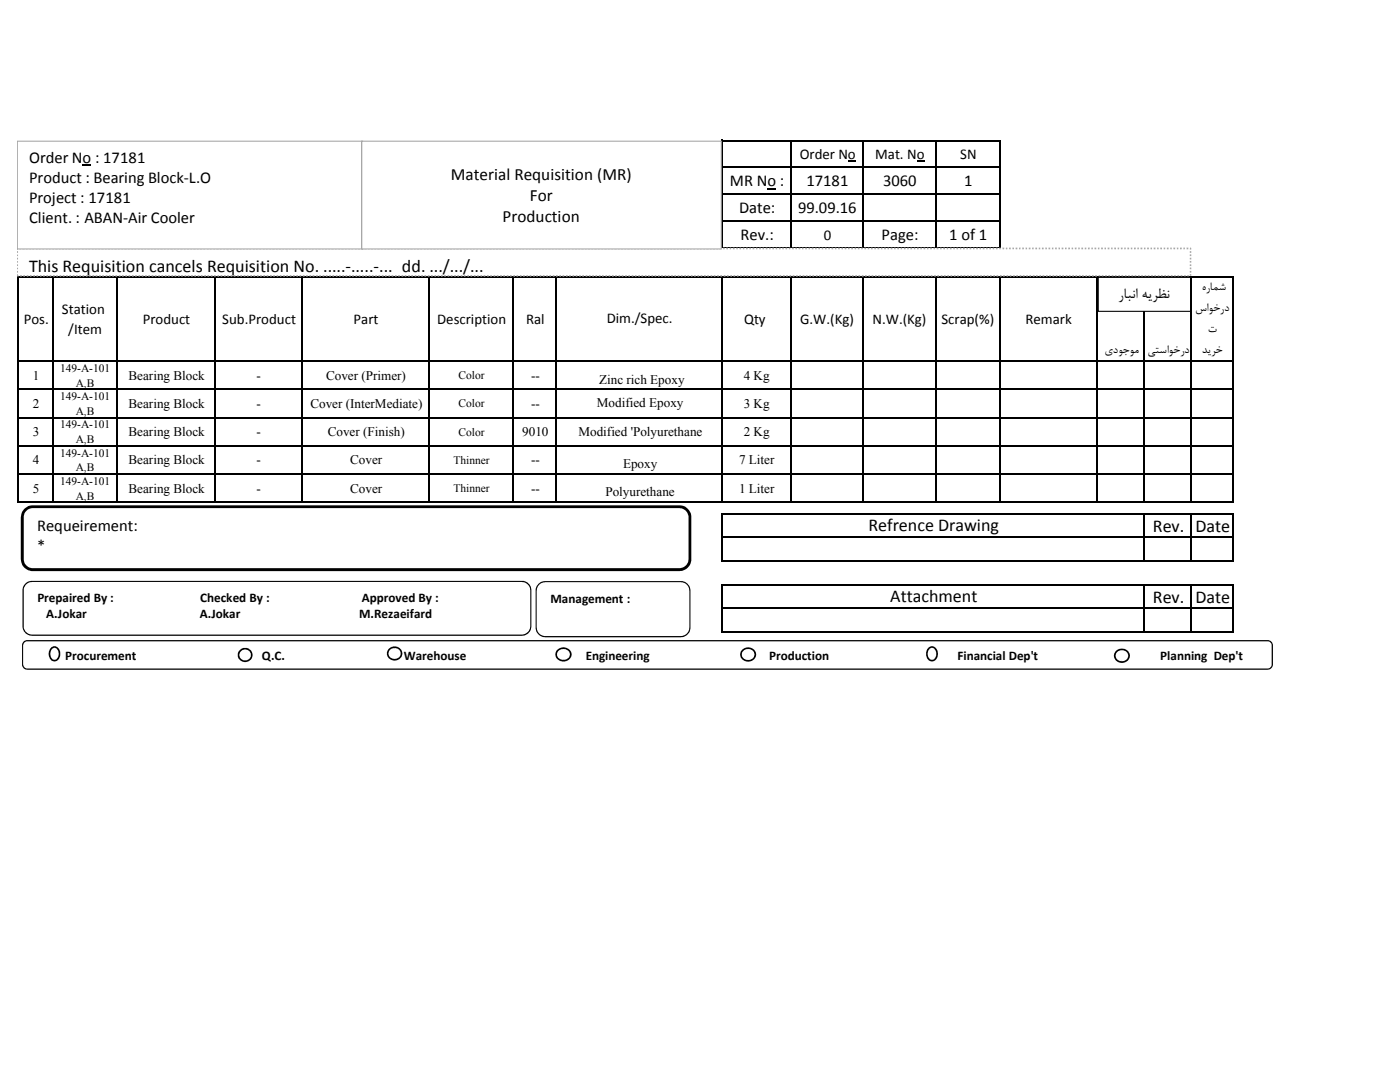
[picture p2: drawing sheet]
<svg xmlns="http://www.w3.org/2000/svg" width="279mm" height="216mm" viewBox="0 0 279 216" stroke-linecap="round" stroke-linejoin="round" font-family="sans-serif">
<path d="M153.2 37.6h1.7v.2h-1.7zM169.2 32.1h1.6v.2h-1.6zM183 32.1h1.5v.2h-1.5z" fill="#000"/>
<g fill="none" stroke="#000" stroke-width=".3">
<path d="M144.1 27.9v21.8M144.2 28h55.4M144.2 33.4h55.4M144.2 38.8h55.4M157.9 28.2v21.5M172.2 28.2v21.5M186.8 28.2v21.5M199.5 28.2v72.2M3.6 55v45.4M3.7 55.2h242.5M10.6 55.3v45.1M23.3 55.3v45.1"/>
<path d="M42.9 55.3v45.1M60.3 55.3v45.1M85.5 55.3v45.1M102.4 55.3v45.1M111 55.3v45.1M144.1 55.3v45.1M144.2 44.2h55.4M144.2 49.6h55.4M157.9 55.3v45.1M172.2 55.3v45.1M186.8 55.3v45.1M219 55.3v45.1"/>
<path d="M228.4 55.3v45.1M237.7 55.3v45.1M246.1 55.3v45.1M3.7 72.1h242.5M3.7 77.7h242.5M3.7 83.3h242.5M3.7 89h242.5M3.7 94.6h242.5M3.7 100.2h242.5M144.1 102.4v9.7M144.1 116.5v9.7M144.2 102.6h102"/>
<path d="M144.2 107.3h102M144.2 112h102M144.2 116.6h102M228.4 102.7v9.4M228.4 116.8v9.4M237.7 102.7v9.4M237.7 116.8v9.4M246.1 102.7v9.4M246.1 116.8v9.4M144.2 121.3h102M144.2 126h102"/>
</g>
<path d="M3.4 49.6h234.2v5.4h-234.2z" fill="#fff"/>
<path d="M3.4 54.7h.2v.3h-.2zM3.4 54.1h.2v.3h-.2zM3.4 53.4h.2v.3h-.2zM3.4 52.7h.2v.4h-.2zM3.4 52.1h.2v.3h-.2zM3.4 51.4h.2v.4h-.2zM3.4 50.8h.2v.3h-.2zM3.4 50.1h.2v.4h-.2zM3.4 49.4h.2v.3h-.2l.2-.1v.2h-.2zM3.9 49.4h.3v.3h-.3zM4.5 49.4h.4v.3h-.4zM5.2 49.4h.3v.3h-.3zM5.8 49.4h.4v.3h-.4zM6.5 49.4h.3v.3h-.3zM7.2 49.4h.3v.3h-.3zM7.8 49.4h.3v.3h-.3zM8.5 49.4h.3v.3h-.3zM9.1 49.4h.3v.3h-.3zM9.8 49.4h.3v.3h-.3zM10.5 49.4h.3v.3h-.3zM11.1 49.4h.3v.3h-.3zM11.8 49.4h.3v.3h-.3zM12.4 49.4h.3v.3h-.3zM13.1 49.4h.3v.3h-.3zM13.7 49.4h.4v.3h-.4zM14.4 49.4h.3v.3h-.3zM15 49.4h.4v.3h-.4zM15.7 49.4h.3v.3h-.3zM16.3 49.4h.4v.3h-.4zM17 49.4h.3v.3h-.3zM17.7 49.4h.3v.3h-.3zM18.3 49.4h.3v.3h-.3zM19 49.4h.3v.3h-.3zM19.6 49.4h.3v.3h-.3zM20.3 49.4h.3v.3h-.3zM21 49.4h.3v.3h-.3zM21.6 49.4h.3v.3h-.3zM22.3 49.4h.3v.3h-.3zM22.9 49.4h.3v.3h-.3zM23.6 49.4h.3v.3h-.3zM24.2 49.4h.4v.3h-.4zM24.9 49.4h.3v.3h-.3zM25.5 49.4h.4v.3h-.4zM26.2 49.4h.3v.3h-.3zM26.8 49.4h.4v.3h-.4zM27.5 49.4h.3v.3h-.3zM28.2 49.4h.3v.3h-.3zM28.8 49.4h.3v.3h-.3zM29.5 49.4h.3v.3h-.3zM30.1 49.4h.3v.3h-.3zM30.8 49.4h.3v.3h-.3zM31.5 49.4h.3v.3h-.3zM32.1 49.4h.3v.3h-.3zM32.8 49.4h.3v.3h-.3zM33.4 49.4h.3v.3h-.3zM34.1 49.4h.3v.3h-.3zM34.7 49.4h.4v.3h-.4zM35.4 49.4h.3v.3h-.3zM36 49.4h.4v.3h-.4zM36.7 49.4h.3v.3h-.3zM37.3 49.4h.4v.3h-.4zM38 49.4h.3v.3h-.3zM38.7 49.4h.3v.3h-.3zM39.3 49.4h.3v.3h-.3zM40 49.4h.3v.3h-.3zM40.6 49.4h.3v.3h-.3zM41.3 49.4h.3v.3h-.3zM42 49.4h.2v.3h-.2zM42.6 49.4h.3v.3h-.3zM43.3 49.4h.3v.3h-.3zM43.9 49.4h.3v.3h-.3zM44.6 49.4h.3v.3h-.3zM45.2 49.4h.4v.3h-.4zM45.9 49.4h.3v.3h-.3zM46.5 49.4h.4v.3h-.4zM47.2 49.4h.3v.3h-.3zM47.8 49.4h.4v.3h-.4zM48.5 49.4h.3v.3h-.3zM49.1 49.4h.4v.3h-.4zM49.8 49.4h.3v.3h-.3zM50.5 49.4h.3v.3h-.3zM51.1 49.4h.3v.3h-.3zM51.8 49.4h.3v.3h-.3zM52.5 49.4h.2v.3h-.2zM53.1 49.4h.3v.3h-.3zM53.8 49.4h.3v.3h-.3zM54.4 49.4h.3v.3h-.3zM55.1 49.4h.3v.3h-.3zM55.7 49.4h.3v.3h-.3zM56.4 49.4h.3v.3h-.3zM57 49.4h.4v.3h-.4zM57.7 49.4h.3v.3h-.3zM58.3 49.4h.4v.3h-.4zM59 49.4h.3v.3h-.3zM59.6 49.4h.4v.3h-.4zM60.3 49.4h.3v.3h-.3zM61 49.4h.3v.3h-.3zM61.6 49.4h.3v.3h-.3zM62.3 49.4h.3v.3h-.3zM62.9 49.4h.3v.3h-.3zM63.6 49.4h.3v.3h-.3zM64.3 49.4h.3v.3h-.3zM64.9 49.4h.3v.3h-.3zM65.6 49.4h.3v.3h-.3zM66.2 49.4h.3v.3h-.3zM66.9 49.4h.3v.3h-.3zM67.5 49.4h.4v.3h-.4zM68.2 49.4h.3v.3h-.3zM68.8 49.4h.4v.3h-.4zM69.5 49.4h.3v.3h-.3zM70.1 49.4h.4v.3h-.4zM70.8 49.4h.3v.3h-.3zM71.5 49.4h.3v.3h-.3zM72.1 49.4h.3v.3h-.3zM72.8 49.4h.3v.3h-.3zM73.4 49.4h.3v.3h-.3zM74.1 49.4h.3v.3h-.3zM74.8 49.4h.3v.3h-.3zM75.4 49.4h.3v.3h-.3zM76.1 49.4h.3v.3h-.3zM76.7 49.4h.3v.3h-.3zM77.4 49.4h.3v.3h-.3zM78 49.4h.4v.3h-.4zM78.7 49.4h.3v.3h-.3zM79.3 49.4h.4v.3h-.4zM80 49.4h.3v.3h-.3zM80.6 49.4h.4v.3h-.4zM81.3 49.4h.3v.3h-.3zM82 49.4h.3v.3h-.3zM82.6 49.4h.3v.3h-.3zM83.3 49.4h.3v.3h-.3zM83.9 49.4h.3v.3h-.3zM84.6 49.4h.3v.3h-.3zM85.3 49.4h.3v.3h-.3zM85.9 49.4h.3v.3h-.3zM86.6 49.4h.3v.3h-.3zM87.2 49.4h.3v.3h-.3zM87.9 49.4h.3v.3h-.3zM88.5 49.4h.4v.3h-.4zM89.2 49.4h.3v.3h-.3zM89.8 49.4h.4v.3h-.4zM90.5 49.4h.3v.3h-.3zM91.1 49.4h.4v.3h-.4zM91.8 49.4h.3v.3h-.3zM92.5 49.4h.3v.3h-.3zM93.1 49.4h.3v.3h-.3zM93.8 49.4h.3v.3h-.3zM94.4 49.4h.3v.3h-.3zM95.1 49.4h.3v.3h-.3zM95.8 49.4h.3v.3h-.3zM96.4 49.4h.3v.3h-.3zM97.1 49.4h.3v.3h-.3zM97.7 49.4h.3v.3h-.3zM98.4 49.4h.3v.3h-.3zM99 49.4h.4v.3h-.4zM99.7 49.4h.3v.3h-.3zM100.3 49.4h.4v.3h-.4zM101 49.4h.3v.3h-.3zM101.6 49.4h.4v.3h-.4zM102.3 49.4h.3v.3h-.3zM103 49.4h.3v.3h-.3zM103.6 49.4h.3v.3h-.3zM104.3 49.4h.3v.3h-.3zM104.9 49.4h.3v.3h-.3zM105.6 49.4h.3v.3h-.3zM106.3 49.4h.3v.3h-.3zM106.9 49.4h.3v.3h-.3zM107.6 49.4h.3v.3h-.3zM108.2 49.4h.3v.3h-.3zM108.9 49.4h.3v.3h-.3zM109.5 49.4h.4v.3h-.4zM110.2 49.4h.3v.3h-.3zM110.8 49.4h.4v.3h-.4zM111.5 49.4h.3v.3h-.3zM112.1 49.4h.4v.3h-.4zM112.8 49.4h.3v.3h-.3zM113.5 49.4h.3v.3h-.3zM114.1 49.4h.3v.3h-.3zM114.8 49.4h.3v.3h-.3zM115.4 49.4h.3v.3h-.3zM116.1 49.4h.3v.3h-.3zM116.8 49.4h.3v.3h-.3zM117.4 49.4h.3v.3h-.3zM118.1 49.4h.3v.3h-.3zM118.7 49.4h.3v.3h-.3zM119.4 49.4h.3v.3h-.3zM120 49.4h.4v.3h-.4zM120.7 49.4h.3v.3h-.3zM121.3 49.4h.4v.3h-.4zM122 49.4h.3v.3h-.3zM122.6 49.4h.4v.3h-.4zM123.3 49.4h.3v.3h-.3zM124 49.4h.3v.3h-.3zM124.6 49.4h.3v.3h-.3zM125.3 49.4h.3v.3h-.3zM125.9 49.4h.3v.3h-.3zM126.6 49.4h.3v.3h-.3zM127.3 49.4h.3v.3h-.3zM127.9 49.4h.3v.3h-.3zM128.6 49.4h.3v.3h-.3zM129.2 49.4h.3v.3h-.3zM129.9 49.4h.3v.3h-.3zM130.5 49.4h.4v.3h-.4zM131.2 49.4h.3v.3h-.3zM131.8 49.4h.4v.3h-.4zM132.5 49.4h.3v.3h-.3zM133.1 49.4h.4v.3h-.4zM133.8 49.4h.3v.3h-.3zM134.5 49.4h.3v.3h-.3zM135.1 49.4h.3v.3h-.3zM135.8 49.4h.3v.3h-.3zM136.4 49.4h.3v.3h-.3zM137.1 49.4h.3v.3h-.3zM137.8 49.4h.2v.3h-.2zM138.4 49.4h.3v.3h-.3zM139.1 49.4h.3v.3h-.3zM139.7 49.4h.3v.3h-.3zM140.4 49.4h.3v.3h-.3zM141 49.4h.4v.3h-.4zM141.7 49.4h.3v.3h-.3zM142.3 49.4h.4v.3h-.4zM143 49.4h.3v.3h-.3zM143.6 49.4h.4v.3h-.4zM144.3 49.4h.3v.3h-.3zM144.9 49.4h.4v.3h-.4zM145.6 49.4h.3v.3h-.3zM146.3 49.4h.3v.3h-.3zM146.9 49.4h.3v.3h-.3zM147.6 49.4h.3v.3h-.3zM148.3 49.4h.2v.3h-.2zM148.9 49.4h.3v.3h-.3zM149.6 49.4h.3v.3h-.3zM150.2 49.4h.3v.3h-.3zM150.9 49.4h.3v.3h-.3zM151.5 49.4h.3v.3h-.3zM152.2 49.4h.3v.3h-.3zM152.8 49.4h.4v.3h-.4zM153.5 49.4h.3v.3h-.3zM154.1 49.4h.4v.3h-.4zM154.8 49.4h.3v.3h-.3zM155.4 49.4h.4v.3h-.4zM156.1 49.4h.3v.3h-.3zM156.8 49.4h.3v.3h-.3zM157.4 49.4h.3v.3h-.3zM158.1 49.4h.3v.3h-.3zM158.7 49.4h.3v.3h-.3zM159.4 49.4h.3v.3h-.3zM160.1 49.4h.3v.3h-.3zM160.7 49.4h.3v.3h-.3zM161.4 49.4h.3v.3h-.3zM162 49.4h.3v.3h-.3zM162.7 49.4h.3v.3h-.3zM163.3 49.4h.4v.3h-.4zM164 49.4h.3v.3h-.3zM164.6 49.4h.4v.3h-.4zM165.3 49.4h.3v.3h-.3zM165.9 49.4h.4v.3h-.4zM166.6 49.4h.3v.3h-.3zM167.3 49.4h.3v.3h-.3zM167.9 49.4h.3v.3h-.3zM168.6 49.4h.3v.3h-.3zM169.2 49.4h.3v.3h-.3zM169.9 49.4h.3v.3h-.3zM170.6 49.4h.3v.3h-.3zM171.2 49.4h.3v.3h-.3zM171.9 49.4h.3v.3h-.3zM172.5 49.4h.3v.3h-.3zM173.2 49.4h.3v.3h-.3zM173.8 49.4h.4v.3h-.4zM174.5 49.4h.3v.3h-.3zM175.1 49.4h.4v.3h-.4zM175.8 49.4h.3v.3h-.3zM176.4 49.4h.4v.3h-.4zM177.1 49.4h.3v.3h-.3zM177.8 49.4h.3v.3h-.3zM178.4 49.4h.3v.3h-.3zM179.1 49.4h.3v.3h-.3zM179.7 49.4h.3v.3h-.3zM180.4 49.4h.3v.3h-.3zM181.1 49.4h.3v.3h-.3zM181.7 49.4h.3v.3h-.3zM182.4 49.4h.3v.3h-.3zM183 49.4h.3v.3h-.3zM183.7 49.4h.3v.3h-.3zM184.3 49.4h.4v.3h-.4zM185 49.4h.3v.3h-.3zM185.6 49.4h.4v.3h-.4zM186.3 49.4h.3v.3h-.3zM186.9 49.4h.4v.3h-.4zM187.6 49.4h.3v.3h-.3zM188.3 49.4h.3v.3h-.3zM188.9 49.4h.3v.3h-.3zM189.6 49.4h.3v.3h-.3zM190.2 49.4h.3v.3h-.3zM190.9 49.4h.3v.3h-.3zM191.6 49.4h.3v.3h-.3zM192.2 49.4h.3v.3h-.3zM192.9 49.4h.3v.3h-.3zM193.5 49.4h.3v.3h-.3zM194.2 49.4h.3v.3h-.3zM194.8 49.4h.4v.3h-.4zM195.5 49.4h.3v.3h-.3zM196.1 49.4h.4v.3h-.4zM196.8 49.4h.3v.3h-.3zM197.4 49.4h.4v.3h-.4zM198.1 49.4h.3v.3h-.3zM198.8 49.4h.3v.3h-.3zM199.4 49.4h.3v.3h-.3zM200.1 49.4h.3v.3h-.3zM200.7 49.4h.3v.3h-.3zM201.4 49.4h.3v.3h-.3zM202.1 49.4h.3v.3h-.3zM202.7 49.4h.3v.3h-.3zM203.4 49.4h.3v.3h-.3zM204 49.4h.3v.3h-.3zM204.7 49.4h.3v.3h-.3zM205.3 49.4h.4v.3h-.4zM206 49.4h.3v.3h-.3zM206.6 49.4h.4v.3h-.4zM207.3 49.4h.3v.3h-.3zM207.9 49.4h.4v.3h-.4zM208.6 49.4h.3v.3h-.3zM209.3 49.4h.3v.3h-.3zM209.9 49.4h.3v.3h-.3zM210.6 49.4h.3v.3h-.3zM211.2 49.4h.3v.3h-.3zM211.9 49.4h.3v.3h-.3zM212.6 49.4h.3v.3h-.3zM213.2 49.4h.3v.3h-.3zM213.9 49.4h.3v.3h-.3zM214.5 49.4h.3v.3h-.3zM215.2 49.4h.3v.3h-.3zM215.8 49.4h.4v.3h-.4zM216.5 49.4h.3v.3h-.3zM217.1 49.4h.4v.3h-.4zM217.8 49.4h.3v.3h-.3zM218.4 49.4h.4v.3h-.4zM219.1 49.4h.3v.3h-.3zM219.8 49.4h.3v.3h-.3zM220.4 49.4h.3v.3h-.3zM221.1 49.4h.3v.3h-.3zM221.7 49.4h.3v.3h-.3zM222.4 49.4h.3v.3h-.3zM223.1 49.4h.3v.3h-.3zM223.7 49.4h.3v.3h-.3zM224.4 49.4h.3v.3h-.3zM225 49.4h.3v.3h-.3zM225.7 49.4h.3v.3h-.3zM226.3 49.4h.4v.3h-.4zM227 49.4h.3v.3h-.3zM227.6 49.4h.4v.3h-.4zM228.3 49.4h.3v.3h-.3zM228.9 49.4h.4v.3h-.4zM229.6 49.4h.3v.3h-.3zM230.3 49.4h.3v.3h-.3zM230.9 49.4h.3v.3h-.3zM231.6 49.4h.3v.3h-.3zM232.2 49.4h.3v.3h-.3zM232.9 49.4h.3v.3h-.3zM233.6 49.4h.2v.3h-.2zM234.2 49.4h.3v.3h-.3zM234.9 49.4h.3v.3h-.3zM235.5 49.4h.3v.3h-.3zM236.2 49.4h.3v.3h-.3zM236.8 49.4h.4v.3h-.4zM237.5 49.4l.2 .1v.3h-.3v-.2l.2 .1zM237.4 50.1h.3v.4h-.3zM237.4 50.8h.3v.3h-.3zM237.4 51.4h.3v.4h-.3zM237.4 52.1h.3v.3h-.3zM237.4 52.7h.3v.4h-.3zM237.4 53.4h.3v.3h-.3zM237.4 54.1h.3v.3h-.3zM237.4 54.7h.3v.3h-.3zM236.9 54.9h.4v.3h-.4zM236.3 54.9h.3v.3h-.3zM235.6 54.9h.4v.3h-.4zM235 54.9h.3v.3h-.3zM234.3 54.9h.4v.3h-.4zM233.7 54.9h.3v.3h-.3zM233 54.9h.3v.3h-.3zM232.4 54.9h.3v.3h-.3zM231.7 54.9h.3v.3h-.3zM231.1 54.9h.3v.3h-.3zM230.4 54.9h.3v.3h-.3zM229.7 54.9h.4v.3h-.4zM229.1 54.9h.3v.3h-.3zM228.4 54.9h.4v.3h-.4zM227.8 54.9h.3v.3h-.3zM227.1 54.9h.4v.3h-.4zM226.4 54.9h.4v.3h-.4zM225.8 54.9h.3v.3h-.3zM225.1 54.9h.4v.3h-.4zM224.5 54.9h.3v.3h-.3zM223.8 54.9h.4v.3h-.4zM223.2 54.9h.3v.3h-.3zM222.5 54.9h.3v.3h-.3zM221.9 54.9h.3v.3h-.3zM221.2 54.9h.3v.3h-.3zM220.6 54.9h.3v.3h-.3zM219.9 54.9h.3v.3h-.3zM219.2 54.9h.4v.3h-.4zM218.6 54.9h.3v.3h-.3zM217.9 54.9h.4v.3h-.4zM217.3 54.9h.3v.3h-.3zM216.6 54.9h.4v.3h-.4zM215.9 54.9h.4v.3h-.4zM215.3 54.9h.3v.3h-.3zM214.6 54.9h.4v.3h-.4zM214 54.9h.3v.3h-.3zM213.3 54.9h.4v.3h-.4zM212.7 54.9h.3v.3h-.3zM212 54.9h.3v.3h-.3zM211.4 54.9h.3v.3h-.3zM210.7 54.9h.3v.3h-.3zM210.1 54.9h.3v.3h-.3zM209.4 54.9h.3v.3h-.3zM208.7 54.9h.4v.3h-.4zM208.1 54.9h.3v.3h-.3zM207.4 54.9h.4v.3h-.4zM206.8 54.9h.3v.3h-.3zM206.1 54.9h.4v.3h-.4zM205.4 54.9h.4v.3h-.4zM204.8 54.9h.3v.3h-.3zM204.1 54.9h.4v.3h-.4zM203.5 54.9h.3v.3h-.3zM202.8 54.9h.4v.3h-.4zM202.2 54.9h.3v.3h-.3zM201.5 54.9h.3v.3h-.3zM200.9 54.9h.3v.3h-.3zM200.2 54.9h.3v.3h-.3zM199.6 54.9h.3v.3h-.3zM198.9 54.9h.3v.3h-.3zM198.2 54.9h.4v.3h-.4zM197.6 54.9h.3v.3h-.3zM196.9 54.9h.4v.3h-.4zM196.3 54.9h.3v.3h-.3zM195.6 54.9h.4v.3h-.4zM194.9 54.9h.4v.3h-.4zM194.3 54.9h.3v.3h-.3zM193.6 54.9h.4v.3h-.4zM193 54.9h.3v.3h-.3zM192.3 54.9h.4v.3h-.4zM191.7 54.9h.3v.3h-.3zM191 54.9h.3v.3h-.3zM190.4 54.9h.3v.3h-.3zM189.7 54.9h.3v.3h-.3zM189.1 54.9h.3v.3h-.3zM188.4 54.9h.3v.3h-.3zM187.7 54.9h.4v.3h-.4zM187.1 54.9h.3v.3h-.3zM186.4 54.9h.4v.3h-.4zM185.8 54.9h.3v.3h-.3zM185.1 54.9h.4v.3h-.4zM184.4 54.9h.4v.3h-.4zM183.8 54.9h.3v.3h-.3zM183.1 54.9h.4v.3h-.4zM182.5 54.9h.3v.3h-.3zM181.8 54.9h.4v.3h-.4zM181.2 54.9h.3v.3h-.3zM180.5 54.9h.3v.3h-.3zM179.9 54.9h.3v.3h-.3zM179.2 54.9h.3v.3h-.3zM178.6 54.9h.3v.3h-.3zM177.9 54.9h.3v.3h-.3zM177.2 54.9h.4v.3h-.4zM176.6 54.9h.3v.3h-.3zM175.9 54.9h.4v.3h-.4zM175.3 54.9h.3v.3h-.3zM174.6 54.9h.4v.3h-.4zM173.9 54.9h.4v.3h-.4zM173.3 54.9h.4v.3h-.4zM172.6 54.9h.4v.3h-.4zM172 54.9h.3v.3h-.3zM171.3 54.9h.4v.3h-.4zM170.7 54.9h.3v.3h-.3zM170 54.9h.3v.3h-.3zM169.4 54.9h.3v.3h-.3zM168.7 54.9h.3v.3h-.3zM168.1 54.9h.3v.3h-.3zM167.4 54.9h.3v.3h-.3zM166.8 54.9h.3v.3h-.3zM166.1 54.9h.3v.3h-.3zM165.4 54.9h.4v.3h-.4zM164.8 54.9h.3v.3h-.3zM164.1 54.9h.4v.3h-.4zM163.4 54.9h.4v.3h-.4zM162.8 54.9h.4v.3h-.4zM162.1 54.9h.4v.3h-.4zM161.5 54.9h.3v.3h-.3zM160.8 54.9h.4v.3h-.4zM160.2 54.9h.3v.3h-.3zM159.5 54.9h.4v.3h-.4zM158.9 54.9h.3v.3h-.3zM158.2 54.9h.3v.3h-.3zM157.6 54.9h.3v.3h-.3zM156.9 54.9h.3v.3h-.3zM156.3 54.9h.3v.3h-.3zM155.6 54.9h.3v.3h-.3zM154.9 54.9h.4v.3h-.4zM154.3 54.9h.3v.3h-.3zM153.6 54.9h.4v.3h-.4zM153 54.9h.3v.3h-.3zM152.3 54.9h.4v.3h-.4zM151.6 54.9h.4v.3h-.4zM151 54.9h.3v.3h-.3zM150.3 54.9h.4v.3h-.4zM149.7 54.9h.3v.3h-.3zM149 54.9h.4v.3h-.4zM148.4 54.9h.3v.3h-.3zM147.7 54.9h.3v.3h-.3zM147.1 54.9h.3v.3h-.3zM146.4 54.9h.3v.3h-.3zM145.8 54.9h.3v.3h-.3zM145.1 54.9h.3v.3h-.3zM144.4 54.9h.4v.3h-.4zM143.8 54.9h.3v.3h-.3zM143.1 54.9h.4v.3h-.4zM142.5 54.9h.3v.3h-.3zM141.8 54.9h.4v.3h-.4zM141.1 54.9h.4v.3h-.4zM140.5 54.9h.3v.3h-.3zM139.8 54.9h.4v.3h-.4zM139.2 54.9h.3v.3h-.3zM138.5 54.9h.4v.3h-.4zM137.9 54.9h.3v.3h-.3zM137.2 54.9h.3v.3h-.3zM136.6 54.9h.3v.3h-.3zM135.9 54.9h.3v.3h-.3zM135.3 54.9h.3v.3h-.3zM134.6 54.9h.3v.3h-.3zM133.9 54.9h.4v.3h-.4zM133.3 54.9h.3v.3h-.3zM132.6 54.9h.4v.3h-.4zM132 54.9h.3v.3h-.3zM131.3 54.9h.4v.3h-.4zM130.6 54.9h.4v.3h-.4zM130 54.9h.3v.3h-.3zM129.3 54.9h.4v.3h-.4zM128.7 54.9h.3v.3h-.3zM128 54.9h.4v.3h-.4zM127.4 54.9h.3v.3h-.3zM126.7 54.9h.3v.3h-.3zM126.1 54.9h.3v.3h-.3zM125.4 54.9h.3v.3h-.3zM124.8 54.9h.3v.3h-.3zM124.1 54.9h.3v.3h-.3zM123.4 54.9h.4v.3h-.4zM122.8 54.9h.3v.3h-.3zM122.1 54.9h.4v.3h-.4zM121.5 54.9h.3v.3h-.3zM120.8 54.9h.4v.3h-.4zM120.1 54.9h.4v.3h-.4zM119.5 54.9h.3v.3h-.3zM118.8 54.9h.4v.3h-.4zM118.2 54.9h.3v.3h-.3zM117.5 54.9h.4v.3h-.4zM116.9 54.9h.3v.3h-.3zM116.2 54.9h.3v.3h-.3zM115.6 54.9h.3v.3h-.3zM114.9 54.9h.3v.3h-.3zM114.3 54.9h.3v.3h-.3zM113.6 54.9h.3v.3h-.3zM112.9 54.9h.4v.3h-.4zM112.3 54.9h.3v.3h-.3zM111.6 54.9h.4v.3h-.4zM111 54.9h.3v.3h-.3zM110.3 54.9h.4v.3h-.4zM109.6 54.9h.4v.3h-.4zM109 54.9h.3v.3h-.3zM108.3 54.9h.4v.3h-.4zM107.7 54.9h.3v.3h-.3zM107 54.9h.4v.3h-.4zM106.4 54.9h.3v.3h-.3zM105.7 54.9h.3v.3h-.3zM105.1 54.9h.3v.3h-.3zM104.4 54.9h.3v.3h-.3zM103.8 54.9h.3v.3h-.3zM103.1 54.9h.3v.3h-.3zM102.4 54.9h.4v.3h-.4zM101.8 54.9h.3v.3h-.3zM101.1 54.9h.4v.3h-.4zM100.5 54.9h.3v.3h-.3zM99.8 54.9h.4v.3h-.4zM99.1 54.9h.4v.3h-.4zM98.5 54.9h.3v.3h-.3zM97.8 54.9h.4v.3h-.4zM97.2 54.9h.3v.3h-.3zM96.5 54.9h.4v.3h-.4zM95.9 54.9h.3v.3h-.3zM95.2 54.9h.3v.3h-.3zM94.6 54.9h.3v.3h-.3zM93.9 54.9h.3v.3h-.3zM93.3 54.9h.3v.3h-.3zM92.6 54.9h.3v.3h-.3zM91.9 54.9h.4v.3h-.4zM91.3 54.9h.3v.3h-.3zM90.6 54.9h.4v.3h-.4zM90 54.9h.3v.3h-.3zM89.3 54.9h.4v.3h-.4zM88.6 54.9h.4v.3h-.4zM88 54.9h.3v.3h-.3zM87.3 54.9h.4v.3h-.4zM86.7 54.9h.3v.3h-.3zM86 54.9h.4v.3h-.4zM85.4 54.9h.3v.3h-.3zM84.7 54.9h.3v.3h-.3zM84.1 54.9h.3v.3h-.3zM83.4 54.9h.3v.3h-.3zM82.8 54.9h.3v.3h-.3zM82.1 54.9h.3v.3h-.3zM81.4 54.9h.4v.3h-.4zM80.8 54.9h.3v.3h-.3zM80.1 54.9h.4v.3h-.4zM79.5 54.9h.3v.3h-.3zM78.8 54.9h.4v.3h-.4zM78.1 54.9h.4v.3h-.4zM77.5 54.9h.4v.3h-.4zM76.8 54.9h.4v.3h-.4zM76.2 54.9h.3v.3h-.3zM75.5 54.9h.4v.3h-.4zM74.9 54.9h.3v.3h-.3zM74.2 54.9h.3v.3h-.3zM73.6 54.9h.3v.3h-.3zM72.9 54.9h.3v.3h-.3zM72.3 54.9h.3v.3h-.3zM71.6 54.9h.3v.3h-.3zM71 54.9h.3v.3h-.3zM70.3 54.9h.3v.3h-.3zM69.6 54.9h.4v.3h-.4zM69 54.9h.3v.3h-.3zM68.3 54.9h.4v.3h-.4zM67.6 54.9h.4v.3h-.4zM67 54.9h.4v.3h-.4zM66.3 54.9h.4v.3h-.4zM65.7 54.9h.3v.3h-.3zM65 54.9h.4v.3h-.4zM64.4 54.9h.3v.3h-.3zM63.7 54.9h.4v.3h-.4zM63.1 54.9h.3v.3h-.3zM62.4 54.9h.3v.3h-.3zM61.8 54.9h.3v.3h-.3zM61.1 54.9h.3v.3h-.3zM60.5 54.9h.3v.3h-.3zM59.8 54.9h.3v.3h-.3zM59.1 54.9h.4v.3h-.4zM58.5 54.9h.3v.3h-.3zM57.8 54.9h.4v.3h-.4zM57.1 54.9h.4v.3h-.4zM56.5 54.9h.4v.3h-.4zM55.8 54.9h.4v.3h-.4zM55.2 54.9h.3v.3h-.3zM54.5 54.9h.4v.3h-.4zM53.9 54.9h.3v.3h-.3zM53.2 54.9h.4v.3h-.4zM52.6 54.9h.3v.3h-.3zM51.9 54.9h.3v.3h-.3zM51.3 54.9h.3v.3h-.3zM50.6 54.9h.3v.3h-.3zM50 54.9h.3v.3h-.3zM49.3 54.9h.3v.3h-.3zM48.6 54.9h.4v.3h-.4zM48 54.9h.3v.3h-.3zM47.3 54.9h.4v.3h-.4zM46.7 54.9h.3v.3h-.3zM46 54.9h.4v.3h-.4zM45.3 54.9h.4v.3h-.4zM44.7 54.9h.3v.3h-.3zM44 54.9h.4v.3h-.4zM43.4 54.9h.3v.3h-.3zM42.7 54.9h.4v.3h-.4zM42.1 54.9h.3v.3h-.3zM41.4 54.9h.3v.3h-.3zM40.8 54.9h.3v.3h-.3zM40.1 54.9h.3v.3h-.3zM39.5 54.9h.3v.3h-.3zM38.8 54.9h.3v.3h-.3zM38.1 54.9h.4v.3h-.4zM37.5 54.9h.3v.3h-.3zM36.8 54.9h.4v.3h-.4zM36.2 54.9h.3v.3h-.3zM35.5 54.9h.4v.3h-.4zM34.8 54.9h.4v.3h-.4zM34.2 54.9h.3v.3h-.3zM33.5 54.9h.4v.3h-.4zM32.9 54.9h.3v.3h-.3zM32.2 54.9h.4v.3h-.4zM31.6 54.9h.3v.3h-.3zM30.9 54.9h.3v.3h-.3zM30.3 54.9h.3v.3h-.3zM29.6 54.9h.3v.3h-.3zM29 54.9h.3v.3h-.3zM28.3 54.9h.3v.3h-.3zM27.6 54.9h.4v.3h-.4zM27 54.9h.3v.3h-.3zM26.3 54.9h.4v.3h-.4zM25.7 54.9h.3v.3h-.3zM25 54.9h.4v.3h-.4zM24.3 54.9h.4v.3h-.4zM23.7 54.9h.3v.3h-.3zM23 54.9h.4v.3h-.4zM22.4 54.9h.3v.3h-.3zM21.7 54.9h.4v.3h-.4zM21.1 54.9h.3v.3h-.3zM20.4 54.9h.3v.3h-.3zM19.8 54.9h.3v.3h-.3zM19.1 54.9h.3v.3h-.3zM18.5 54.9h.3v.3h-.3zM17.8 54.9h.3v.3h-.3zM17.1 54.9h.4v.3h-.4zM16.5 54.9h.3v.3h-.3zM15.8 54.9h.4v.3h-.4zM15.2 54.9h.3v.3h-.3zM14.5 54.9h.4v.3h-.4zM13.8 54.9h.4v.3h-.4zM13.2 54.9h.3v.3h-.3zM12.5 54.9h.4v.3h-.4zM11.9 54.9h.3v.3h-.3zM11.2 54.9h.4v.3h-.4zM10.6 54.9h.3v.3h-.3zM9.9 54.9h.3v.3h-.3zM9.3 54.9h.3v.3h-.3zM8.6 54.9h.3v.3h-.3zM8 54.9h.3v.3h-.3zM7.3 54.9h.3v.3h-.3zM6.6 54.9h.4v.3h-.4zM6 54.9h.3v.3h-.3zM5.3 54.9h.4v.3h-.4zM4.7 54.9h.3v.3h-.3zM4 54.9h.4v.3h-.4zM3.4 54.9h.3v.3h-.3z" fill="#a6a6a6"/>
<path d="M3.4 28.2h69v21.5h-69z" fill="#fff"/>
<path d="M3.4 28.1h69.1v21.6l-.1 .1h-69zM3.4 28.3l.2-.1v21.5l-.2-.1h69l-.1 .1v-21.5l.1 .1z" fill="#a6a6a6"/>
<path d="M16.5 32.9h1.7v.2h-1.7z" fill="#000"/>
<path d="M72.2 28.2h71.7v21.5h-71.7z" fill="#fff"/>
<path d="M72.1 28.1h71.9l.1 21.6-.2 .1h-71.7l-.1-.1zM72.2 28.3l.1-.1v21.5l-.1-.1h71.7l-.1 .1v-21.5l.1 .1z" fill="#a6a6a6"/>
<path d="M219.2 55.3h18.4v6.8h-18.4z" fill="#fff"/>
<path d="M219.1 55.3l18.5-.1 .1 .1v6.9h-18.5l-.2-.1zM219.2 55.5l.1-.2v6.8l-.1-.1h18.4l-.1 .1v-6.8l.1 .2z" fill="#000"/>
<path d="M5.1 101.7l.9-.5 .6-.1h129a2.11 2.11 0 0 1 2.1 2.1v8.4a2.08 2.08 0 0 1-2.1 2.1h-129a2.09 2.09 0 0 1-2.2-2.1v-8.4l.1-.5z" fill-rule="evenodd" fill="#fff"/>
<path d="M4.9 101.5l.7-.5 .7-.2h129.5a2.44 2.44 0 0 1 2.2 2.2v8.6a2.4 2.4 0 0 1-1.3 2.1l-1.1 .3h-129.3a2.48 2.48 0 0 1-2.2-2.4v-8.4l.3-1.1zM5.2 101.9l-.3 .6-.2 .5v8.8l.2 .5 .4 .6 .5 .3 .5 .2h129.5l.5-.2 .6-.4 .4-.7 .1-.5v-8.7l-.5-1-.8-.4-.5-.1h-129.2l-.6 .1z" fill="#000"/>
<path d="M5.1 116.5l.8-.4 .5-.1h97.7a1.77 1.77 0 0 1 1.8 1.8v7.2a1.76 1.76 0 0 1-1.8 1.7h-97.7a1.79 1.79 0 0 1-1.8-1.7v-7.2l.1-.5z" fill-rule="evenodd" fill="#fff"/>
<path d="M5 116.5l.6-.5 .6-.1h98.3l.7 .3 .5 .5 .3 .9v7.5a1.89 1.89 0 0 1-1.9 1.8h-97.7a1.95 1.95 0 0 1-1.9-1.9v-7.4l.1-.5zM5.2 116.6l-.5 .9v7.8l.5 .9 1 .4h98.1l1-.4 .4-.8 .1-.4v-7.5l-.3-.7-.4-.4-1-.3h-97.7l-.6 .1z" fill="#000"/>
<path d="M107.5 116.6l.8-.5 .5-.1h27a1.84 1.84 0 0 1 1.9 1.9v7.3a1.83 1.83 0 0 1-1.9 1.8h-27a1.87 1.87 0 0 1-1.8-1.8v-7.3v-.5z" fill-rule="evenodd" fill="#fff"/>
<path d="M107.4 116.5l.7-.4 .5-.1h27.8a1.86 1.86 0 0 1 1.4 1.7v7.9a1.86 1.86 0 0 1-1.4 1.5l-27.6 .1a2.07 2.07 0 0 1-1.8-1.2l-.1-.6v-7.9zM107.6 116.7l-.4 .5-.1 .7v7.3l.3 1 .5 .4 .4 .2 27.5 .1 1-.3 .7-.9 .1-7.8-.3-1-.8-.6-.7-.1h-27l-.6 .1z" fill="#000"/>
<path d="M4.8 128.1l.7-.3h247.5a.94 .94 0 0 1 .9 1v3.8a.94 .94 0 0 1-.9 .9h-247.5a.95 .95 0 0 1-1-.9v-3.8z" fill-rule="evenodd" fill="#fff"/>
<path d="M4.7 128l.5-.3h248a1.13 1.13 0 0 1 .8 .9v4.2a1.1 1.1 0 0 1-.8 .8h-248a1.04 1.04 0 0 1-.8-1v-4zM4.9 128.2l-.3 .6v3.7l.2 .6 .5 .3h247.9l.2-.1 .4-.5v-4.2l-.4-.5-.2-.1h-247.9z" fill="#000"/>
<path d="M10.3 129.4a1.02 1.02 0 0 1 1.2-.1 1.02 1.02 0 0 1 .4 1.2 1.04 1.04 0 0 1-.4 1.1 1.04 1.04 0 0 1-1.2 0 1.64 1.64 0 0 1 0-2.2z" fill-rule="evenodd" fill="#fff"/>
<path d="M10.2 129.2a1.04 1.04 0 0 1 1.1-.2 1.04 1.04 0 0 1 .6 .9l.1 .9a1.15 1.15 0 0 1-1.1 1.2 1.15 1.15 0 0 1-1.2-1.2l.1-.9zM10.4 129.5l-.3 .5v1l.5 .6 .4 .1 .3-.2 .3-.5v-1l-.4-.7-.4-.1z" fill="#000"/>
<circle cx="48.9" cy="130.7" r="1.29" fill="#fff"/>
<path d="M47.5 130.7a1.46 1.46 0 0 1 2.9 0 1.46 1.46 0 0 1-2.9 0zM47.8 130.7a1.12 1.12 0 0 0 2.2 0 1.12 1.12 0 0 0-2.2 0z" fill="#000"/>
<path d="M77.6 129.7a1.34 1.34 0 0 1 1.9-.4 1.34 1.34 0 0 1 .4 1.8 1.34 1.34 0 0 1-1.9 .4 1.34 1.34 0 0 1-.4-1.8z" fill-rule="evenodd" fill="#fff"/>
<path d="M77.5 129.6a1.5 1.5 0 0 1 2.1-.4 1.5 1.5 0 0 1 .2 2.2 1.5 1.5 0 0 1-2 .2 1.5 1.5 0 0 1-.3-2zM77.9 129.6l-.4 .8 .2 .6 .4 .3 .6 .2 .5-.1 .7-.5 .1-.7-.2-.4-.3-.3-1-.2z" fill="#000"/>
<path d="M222.7 130.1a1.39 1.39 0 0 1 1.9-.4 1.39 1.39 0 0 1 .5 1.9 1.39 1.39 0 0 1-1.9 .4 1.39 1.39 0 0 1-.5-1.9z" fill-rule="evenodd" fill="#fff"/>
<path d="M222.6 130a1.66 1.66 0 0 1 2.9 .6v.3a1.58 1.58 0 0 1-1.8 1.4 1.58 1.58 0 0 1-1.3-2zM223 130.1l-.4 .8 .4 .7 .9 .4 .5-.1 .6-.5 .1-.8-.5-.7-1-.1z" fill="#000"/>
<path d="M111.3 129.8a1.46 1.46 0 0 1 1.7-.4 1.46 1.46 0 0 1 .8 1.6 1.45 1.45 0 0 1-1.7 .8 1.45 1.45 0 0 1-1-1.6z" fill-rule="evenodd" fill="#fff"/>
<path d="M111.1 129.8a1.83 1.83 0 0 1 2.3-.4l.4 .4a1.19 1.19 0 0 1 0 1.6l-.7 .5-1 .1a1.5 1.5 0 0 1-1.2-1.7zM111.5 129.8l-.3 .5v.5l.1 .4 .4 .3 1 .2 .5-.2 .5-.5v-.8l-.5-.5-1-.2z" fill="#000"/>
<path d="M185.4 129.4a1.03 1.03 0 0 1 1.2-.1 1.03 1.03 0 0 1 .4 1.2 1.05 1.05 0 0 1-.4 1.1 1.05 1.05 0 0 1-1.2 0 1.7 1.7 0 0 1 0-2.2z" fill-rule="evenodd" fill="#fff"/>
<path d="M185.3 129.2a1.14 1.14 0 0 1 1.2-.1 1.14 1.14 0 0 1 .7 1.1 1.3 1.3 0 0 1-.3 1.4 1.3 1.3 0 0 1-1.4 .3 1.77 1.77 0 0 1-.2-2.7zM185.5 129.5l-.3 .5v1l.5 .6h.6l.4-.4 .2-.5-.1-.7-.5-.7-.3-.1z" fill="#000"/>
<path d="M148.1 129.9a1.39 1.39 0 0 1 1.9-.4 1.39 1.39 0 0 1 .5 1.9 1.39 1.39 0 0 1-1.9 .3 1.39 1.39 0 0 1-.5-1.8z" fill-rule="evenodd" fill="#fff"/>
<path d="M148.2 129.6a1.54 1.54 0 0 1 2-.2 1.54 1.54 0 0 1 .4 2 1.71 1.71 0 0 1-2.4 .2l-.4-.4-.1-.6 .1-.6zM148.4 129.8l-.4 .6v.4l.6 .7 1 .2 .8-.5 .1-.9-.5-.6-.9-.2z" fill="#000"/>
<g font-size="3.6">
<text x="5.8" y="54.2">This Requisition cancels Requisition No. .....‐.....‐... dd. .../.../...</text>
<text x="173.3" y="106">Refrence Drawing</text>
<text x="230.1" y="106.1">Rev. Date</text>
<text x="177.7" y="120.1">Attachment</text>
<text x="230.1" y="120.2">Rev. Date</text>
</g>
<g font-size="3.4">
<text x="90" y="35.9">Material Requisition (MR)</text>
<text x="105.7" y="40.1">For</text>
<text x="100.3" y="44.3">Production</text>
</g>
<g font-size="3.3">
<text x="5.8" y="32.5">Order No : 17181</text>
<text x="5.8" y="40.5">Project : 17181</text>
<text x="5.8" y="36.4">Product : Bearing Block‐L.O</text>
<text x="145.7" y="37.2">MR No :</text>
<text x="161" y="37.2">17181</text>
<text x="176.2" y="37.2">3060</text>
<text x="192.4" y="37.2">1</text>
<text x="5.8" y="44.5">Client. : ABAN‐Air Cooler</text>
<text x="147.5" y="42.6">Date:</text>
<text x="147.8" y="48">Rev.:</text>
<text x="159.3" y="42.6">99.09.16</text>
<text x="175.9" y="48">Page:</text>
<text x="189.4" y="48">1 of 1</text>
<text x="223.2" y="59.4">رابان ه</text>
<text x="229.2" y="59.4">يرظن</text>
<text x="7.4" y="106">Requeirement:</text>
<text x="7.4" y="110">*</text>
</g>
<g font-size="3">
<text x="159.6" y="31.7">Order No</text>
<text x="174.7" y="31.7">Mat. No</text>
<text x="191.6" y="31.7">SN</text>
<text x="164.4" y="47.9">0</text>
<text x="4.7" y="64.6">Pos.</text>
<text x="12.4" y="62.7">Station</text>
<text x="28.5" y="64.6">Product</text>
<text x="44.4" y="64.6">Sub.Product</text>
<text x="70.6" y="64.6">Part</text>
<text x="87.2" y="64.6">Description</text>
<text x="105" y="64.6">Ral</text>
<text x="121.1" y="64.5">Dim./Spec.</text>
<text x="148.5" y="64.6">Qty</text>
<text x="159.7" y="64.6">G.W.(Kg)</text>
<text x="174.1" y="64.6">N.W.(Kg)</text>
<text x="187.9" y="64.6">Scrap(%)</text>
<text x="204.6" y="64.6">Remark</text>
<text x="13.6" y="66.6">/Item</text>
</g>
<g font-size="2.6">
<text x="239.8" y="57.9">هرامش</text>
<text x="238.5" y="62.1">ساوخرد</text>
<text x="220.4" y="70.4">يدوجوم</text>
<text x="229" y="70.4">يتساوخرد</text>
<text x="239.9" y="70.5">ديرخ</text>
<text x="241" y="66.3">ت</text>
<text x="6.6" y="75.8">1</text>
<text x="25.7" y="75.8">Bearing Block</text>
<text x="51.2" y="75.8">-</text>
<text x="65.1" y="75.8">Cover (Primer)</text>
<text x="106" y="75.8">--</text>
<text x="119.6" y="76.5">Zinc rich Epoxy</text>
<text x="148.4" y="75.8">4 Kg</text>
<text x="6.6" y="81.4">2</text>
<text x="25.7" y="81.4">Bearing Block</text>
<text x="51.2" y="81.4">-</text>
<text x="61.9" y="81.4">Cover (InterMediate)</text>
<text x="106" y="81.4">--</text>
<text x="119.1" y="81.3">Modified Epoxy</text>
<text x="148.4" y="81.4">3 Kg</text>
<text x="6.6" y="87">3</text>
<text x="25.7" y="87">Bearing Block</text>
<text x="51.2" y="87">-</text>
<text x="65.4" y="87">Cover (Finish)</text>
<text x="104.2" y="87">9010</text>
<text x="115.4" y="86.9">Modified 'Polyurethane</text>
<text x="148.4" y="87">2 Kg</text>
<text x="6.6" y="92.7">4</text>
<text x="25.7" y="92.7">Bearing Block</text>
<text x="51.2" y="92.7">-</text>
<text x="69.9" y="92.7">Cover</text>
<text x="106" y="92.7">--</text>
<text x="124.3" y="93.4">Epoxy</text>
<text x="147.5" y="92.7">7 Liter</text>
<text x="6.6" y="98.3">5</text>
<text x="25.7" y="98.3">Bearing Block</text>
<text x="51.2" y="98.3">-</text>
<text x="69.9" y="98.3">Cover</text>
<text x="106" y="98.3">--</text>
<text x="120.8" y="99.1">Polyurethane</text>
<text x="147.5" y="98.3">1 Liter</text>
<text x="7.5" y="120.2">Prepaired By :</text>
<text x="9.2" y="123.4">A.Jokar</text>
<text x="39.9" y="123.4">A.Jokar</text>
<text x="40" y="120.2">Checked By :</text>
<text x="71.7" y="123.4">M.Rezaeifard</text>
<text x="72.2" y="120.2">Approved By :</text>
<text x="109.9" y="120.3">Management :</text>
<text x="13" y="131.8">Procurement</text>
<text x="52.3" y="131.8">Q.C.</text>
<text x="80.6" y="131.8">Warehouse</text>
<text x="116.9" y="131.8">Engineering</text>
<text x="153.5" y="131.8">Production</text>
<text x="191.1" y="131.8">Financial Dep't</text>
<text x="231.6" y="131.8">Planning Dep't</text>
</g>
<g font-size="2.3">
<text x="12" y="74.2">149-A-101</text>
<text x="15.1" y="77.2">A,B</text>
<text x="91.5" y="75.6">Color</text>
<text x="12" y="79.8">149-A-101</text>
<text x="15.1" y="82.8">A,B</text>
<text x="91.5" y="81.3">Color</text>
<text x="12" y="85.5">149-A-101</text>
<text x="15.1" y="88.4">A,B</text>
<text x="91.5" y="86.9">Color</text>
<text x="12" y="91.1">149-A-101</text>
<text x="15.1" y="94.1">A,B</text>
<text x="90.5" y="92.5">Thinner</text>
<text x="12" y="96.7">149-A-101</text>
<text x="15.1" y="99.7">A,B</text>
<text x="90.5" y="98.2">Thinner</text>
</g>
</svg>
